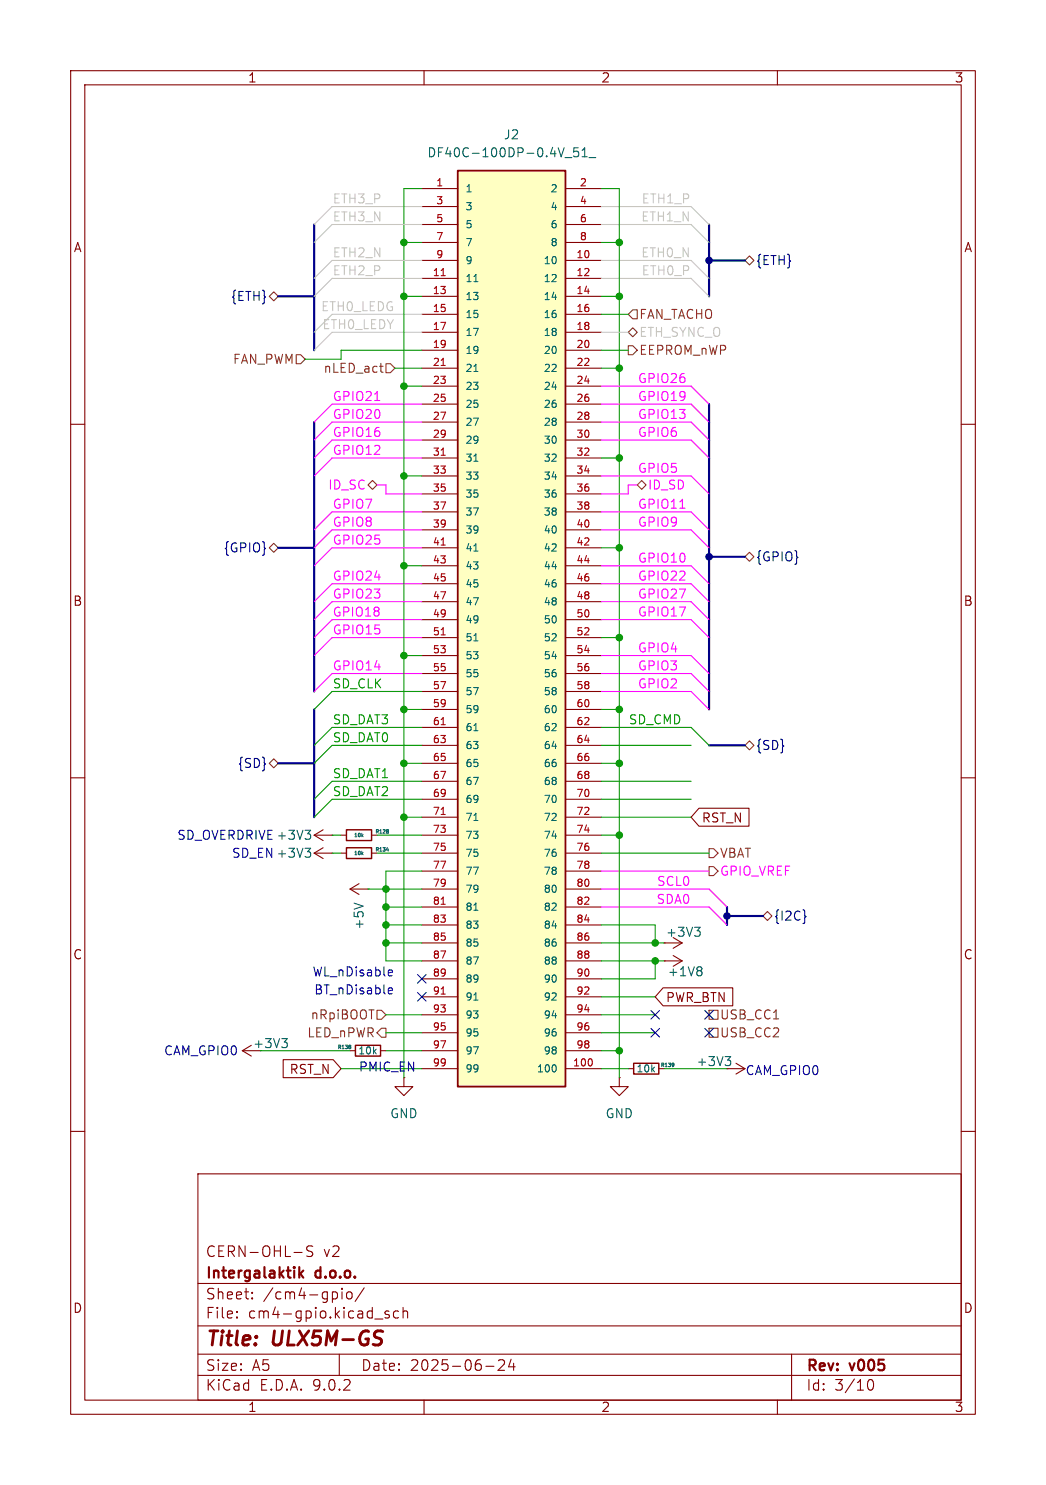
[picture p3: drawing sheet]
<svg xmlns="http://www.w3.org/2000/svg" width="148mm" height="210mm" viewBox="0 0 148 210" stroke-linecap="round" stroke-linejoin="round" font-family="sans-serif">
<g fill="none" stroke="#840000" stroke-width=".15">
<path d="M10 10h128v190h-128zM12 12h124v186h-124zM60 10v2M110 10v2M10 60h2M136 60h2M10 110h2M136 110h2M48.3 120.7h.7M52.6 120.7h.7M94 135.9h.1M94 133.4h.1"/>
<path d="M94 135.9h2.5M94 133.4h2.5M95.2 135.1l1.3 .8M95.2 132.6l1.3 .8M96.5 135.9l-1.3 .8M96.5 133.4l-1.3 .7M87.6 152.4v1.3h1.3l-1.3 1.2-1.2-1.2h1.2M87.6 152.4h.1M88.9 151.1h.8M102.9 151.1h2.5M104.1 150.4l1.3 .7M105.4 151.1l-1.3 .8"/>
<path d="M10 160h2M28 166h108v32h-108zM41.6 177.1h1.1M44.2 176.3l-.2-.1-.5 .1a.36 .36 0 0 0-.1 .3 .36 .36 0 0 0 .3 .3 .55 .55 0 0 1 .5 .4v.3l-.2 .1-.6-.1M136 160h2M28 194.5h108M28 191.5h108M28 187.5h108M28 181.5h108M33.5 186.3h.1l-.1 .1M33.5 186.3v.1M33.5 185.5v.1"/>
<path d="M33.5 185.5h.1l-.1 .1M35.7 183.6v.1M35.7 183.6h-.1l.1 .1M35.7 182.8v.1M35.7 182.8h-.1l.1 .1M48 191.5v3M48.4 182.2v.1M48.4 182.7v1M48.4 182.2l-.1 .1h.1M48.4 182.2l.1 .1h-.1M49.2 182.8a.41 .41 0 0 1 .6 .2v.4a.41 .41 0 0 1-.4 .3 .41 .41 0 0 1-.4-.3v-.4zM51.5 182.1l-1.3 2"/>
<path d="M53 186.5h1.2M55 185.5l-.3-.1-.2 .2v.2l.5 .2 .1 .1-.1 .2-.1 .1-.4-.1M56.4 185.5l-.4-.1-.3 .3v.4l.1 .2 .2 .1 .4-.1M57 185.5a.37 .37 0 0 1 .7 .1v.8M57 184.9v1.5M60 198v2M68.7 193.2h1.2M70.5 192.4l.2-.1 .5 .1a.41 .41 0 0 1 .1 .5l-.8 .9h.9M72.3 192.2l-.3 1.1h.9M72.7 192.8v1M110 198v2M112 191.5v6.5"/>
<path d="M122.7 195.7a.55 .55 0 0 1 .4-.6h.1a.94 .94 0 0 1 0 1.5h-.1a.55 .55 0 0 1-.4-.6"/>
</g>
<path d="M53.9 188.2l.3 .1" fill="none" stroke="#840000" stroke-width=".4"/>
<path d="M42.3 179.2v1.5M42.9 179.7l-.6 .6M42.5 180.1l.4 .6" fill="none" stroke="#840000" stroke-width=".3"/>
<path d="M49 119.9h3.6v1.5h-3.6zM89.7 150.4h3.5v1.5h-3.5z" fill="none" stroke="#840000" stroke-width=".2"/>
<path d="M51.2 120.7l.2 .2M51.4 120.5l-.2 .2M54.7 120.2h.3M54.9 120v.4M95.3 150.3l.1 .1-.1 .4M95.4 150.6l-.1 .1" fill="none" stroke="#006464" stroke-width=".14"/>
<path d="M98.3 131.1h.8l-.5 .5M98.8 131.6l.3 .3v.3l-.3 .2M99.1 136.7l.2 .3-.2 .3 .2 .2v.3l-.2 .2M102.6 149.4h.8l-.4 .5M103.1 149.9l.3 .2v.4l-.3 .2" fill="none" stroke="#006464" stroke-width=".15"/>
<path d="M64.8 24.1h15.2v129.6h-15.2z" fill="#ffffc2"/>
<path d="M64.8 24.1h15.2v129.6h-15.2z" fill="none" stroke="#840000" stroke-width=".25"/>
<g fill="none" stroke="#840000" stroke-width=".15">
<path d="M59.7 26.7h5.1M59.7 29.2h5.1M59.7 31.8h5.1M59.7 34.3h5.1M59.7 36.8h5.1M59.7 39.4h5.1M80 26.7h5.1M80 29.2h5.1M80 31.8h5.1M80 34.3h5.1M80 36.8h5.1M80 39.4h5.1"/>
<path d="M59.7 41.9h5.1M59.7 44.5h5.1M59.7 47h5.1M59.7 49.5h5.1M59.7 52.1h5.1M59.7 54.6h5.1M59.7 57.2h5.1M59.7 59.7h5.1M80 41.9h5.1M80 44.5h5.1M80 47h5.1M80 49.5h5.1"/>
<path d="M80 52.1h5.1M80 54.6h5.1M80 57.2h5.1M80 59.7h5.1M59.7 62.2h5.1M59.7 64.8h5.1M59.7 67.3h5.1M59.7 69.9h5.1M59.7 72.4h5.1M59.7 74.9h5.1M59.7 77.5h5.1M80 62.2h5.1"/>
<path d="M80 64.8h5.1M80 67.3h5.1M80 69.9h5.1M80 72.4h5.1M80 74.9h5.1M80 77.5h5.1M59.7 80h5.1M59.7 82.6h5.1M59.7 85.1h5.1M59.7 87.6h5.1M59.7 90.2h5.1M59.7 92.7h5.1"/>
<path d="M59.7 95.3h5.1M59.7 97.8h5.1M80 80h5.1M80 82.6h5.1M80 85.1h5.1M80 87.6h5.1M80 90.2h5.1M80 92.7h5.1M80 95.3h5.1M80 97.8h5.1M44.4 118.1h2.6M44.4 118.1l1.3 .8"/>
<path d="M45.7 119.9l-1.3 .8M45.7 117.3l-1.3 .8M47 118.1h.1M48.3 118.1h.7M52.6 118.1h.7M59.7 100.3h5.1M59.7 102.9h5.1M59.7 105.4h5.1M59.7 108h5.1M59.7 110.5h5.1M59.7 113h5.1M59.7 115.6h5.1"/>
<path d="M59.7 118.1h5.1M80 100.3h5.1M80 102.9h5.1M80 105.4h5.1M80 108h5.1M80 110.5h5.1M80 113h5.1M80 115.6h5.1M80 118.1h5.1M98.9 114.3h7.1v2.5h-7.1l-1.1-1.2zM44.4 120.7h2.6M44.4 120.7l1.3 .7"/>
<path d="M47 120.7h.1M49.5 125.7h2.6M49.5 125.7l1.3 .8M50.8 125l-1.3 .7M52.1 125.7h.1M59.7 120.7h5.1M59.7 123.2h5.1M59.7 125.7h5.1M59.7 128.3h5.1M59.7 130.8h5.1M59.7 133.4h5.1M59.7 135.9h5.1"/>
<path d="M59.7 138.4h5.1M80 120.7h5.1M80 123.2h5.1M80 125.7h5.1M80 128.3h5.1M80 130.8h5.1M80 133.4h5.1M80 135.9h5.1M80 138.4h5.1M93.8 139.7h9.9v2.5h-9.9l-1.1-1.2zM34.3 148.6h2.5M34.3 148.6l1.3 .8"/>
<path d="M35.6 147.8l-1.3 .8M40.1 149.9h7l1.2 1.2-1.2 1.3h-7zM49.5 148.6h.8M53.8 148.6h.8M57.1 152.4v1.3h1.3l-1.3 1.2-1.2-1.2h1.2M59.7 141h5.1M59.7 143.5h5.1M59.7 146.1h5.1M59.7 148.6h5.1M59.7 151.1h5.1M80 141h5.1M80 143.5h5.1"/>
<path d="M80 146.1h5.1M80 148.6h5.1M80 151.1h5.1"/>
</g>
<g fill="none" stroke="#006464" stroke-width=".15">
<path d="M67 39.8h.6M79.9 22.3h1M81.8 20.9h-.6v.6l.1-.1h.5l.1 .2-.1 .4-.2 .2h-.3l-.1-.2M82.4 22.2h.7M82.4 21.3l.3-.4v1.3M83.3 22.3h1M67 52.5h.6M67 65.2h.6M67 77.9h.6M67 90.6h.6M43.2 120h.8l-.5 .4M43.2 117.4h.8l-.5 .5"/>
<path d="M43.7 117.9l.3 .2v.3l-.3 .3M67 103.3h.6M67 116h.6M43.7 120.4l.3 .3v.3l-.3 .2M50.1 127.7l1.3 .4M67 128.7h.6M39.9 146.9h.8l-.5 .5M40.4 147.4l.3 .2v.3l-.3 .3M67 141.4h.6M78.6 150.7l.1 .3-.1 .5"/>
</g>
<path d="M62.4 39h.6M62.4 51.7h.6M62.4 64.4h.6M62.4 77.1h.6M62.4 89.8h.6M62.4 102.5h.6M62.4 115.2h.6M62.4 127.9h.6M62.4 140.6h.6M83.8 149.9v.7" fill="none" stroke="#a90000" stroke-width=".15"/>
<path d="M49 117.3h3.6v1.6h-3.6zM50.3 147.8h3.5v1.6h-3.5z" fill="none" stroke="#840000" stroke-width=".2"/>
<path d="M51.2 118.1l.2 .2M51.4 118l-.2 .2M54.9 117.3l.1 .1-.1 .1v.3M54.9 117.8h.1M49.5 147.8l.1 .1-.1 .1 .1 .2-.1 .1" fill="none" stroke="#006464" stroke-width=".14"/>
<g fill="none" stroke="#725600" stroke-width=".15">
<path d="M105.4 36.8l.6-.6 .7 .6-.7 .7zM38.1 41.9l.6-.6 .7 .6-.7 .6zM41.9 50.2h.6l.7 .6-.7 .6h-.6zM53.7 51.8h.5M54 52.6h.2M54.6 51.4h.6l.7 .7-.7 .6h-.6zM88.9 48.9h.6l.7 .6-.7 .7h-.6zM88.9 47l.6-.6 .7 .6-.7 .6zM89.5 43.8h.7v1.3h-.7l-.6-.6zM38.1 77.5l.6-.7 .7 .7-.7 .6zM52.1 68.6l.6-.7 .6 .7-.6 .6zM90.2 68.6l.6-.6 .6 .6-.6 .6z"/>
<path d="M105.4 78.7l.6-.6 .7 .6-.7 .7zM38.1 108l.6-.7 .7 .7-.7 .6zM105.4 105.4l.6-.6 .7 .6-.7 .6zM100.3 122.6h.7l.6 .6-.6 .6h-.7zM100.3 120h.7l.6 .7-.6 .6h-.7zM107.9 129.5l.7-.6 .6 .6-.6 .7zM53.3 142.9h.7l.6 .6-.6 .6h-.7zM54 145.4h.6v1.3h-.6l-.7-.6zM100.3 145.4h1.3v1.3h-1.3zM100.3 142.9h1.3v1.2h-1.3z"/>
</g>
<g fill="none" stroke="#000084" stroke-width=".15">
<path d="M59.1 137.8l1.2 1.2M60.3 137.8l-1.2 1.2M113.9 129.5l.1 .1-.1 .2M59.1 140.4l1.2 1.2M60.3 140.4l-1.2 1.2M92.1 145.4l1.2 1.3M92.1 142.9l1.2 1.2M93.3 145.4l-1.2 1.3M93.3 142.9l-1.2 1.2M99.7 142.9l1.2 1.2M99.7 145.4l1.2 1.3M100.9 142.9l-1.2 1.2"/>
<path d="M100.9 145.4l-1.2 1.3"/>
</g>
<g fill="none" stroke="#f0f" stroke-width=".15">
<path d="M53 56.6h.7M59.7 57.2h-12.7l-2.6 2.5M59.7 59.7h-12.7l-2.6 2.5M85.1 54.6h12.7l2.5 2.6M85.1 57.2h12.7l2.5 2.5M85.1 59.7h12.7l2.5 2.5M53.3 68.6h1.3v1.3h5.1M59.7 64.8h-12.7l-2.6 2.5M59.7 62.2h-12.7l-2.6 2.6M59.7 72.4h-12.7l-2.6 2.5M59.7 74.9h-12.7l-2.6 2.6M59.7 77.5h-12.7l-2.6 2.5"/>
<path d="M85.1 67.3h12.7l2.5 2.6M85.1 62.2h12.7l2.5 2.6M85.1 72.4h12.7l2.5 2.5M85.1 74.9h12.7l2.5 2.6M90.2 68.6h-1.3v1.3h-3.8M96.2 71.9h.7M59.7 85.1h-12.7l-2.6 2.5M59.7 90.2h-12.7l-2.6 2.5M59.7 87.6h-12.7l-2.6 2.6M59.7 95.3h-12.7l-2.6 2.5M59.7 82.6h-12.7l-2.6 2.5M85.1 85.1h12.7l2.5 2.5"/>
<path d="M85.1 87.6h12.7l2.5 2.6M85.1 95.3h12.7l2.5 2.5M85.1 82.6h12.7l2.5 2.5M85.1 97.8h12.7l2.5 2.5M85.1 80h12.7l2.5 2.6M85.1 92.7h12.7l2.5 2.6M85.1 125.7h15.2l2.6 2.6M85.1 128.3h15.2l2.6 2.5M85.1 123.2h15.2"/>
</g>
<g fill="none" stroke="#000084" stroke-width=".3">
<path d="M44.4 31.8v17.7M100.3 31.8v10.1M100.3 36.8h5.1M39.4 41.9h5M44.4 59.7v38.1M100.3 57.2v43.1M39.4 77.5h5M100.3 78.7h5.1M39.4 108h5M44.4 100.3v15.3M100.3 105.4h5.1M102.9 128.3v2.5"/>
<path d="M102.9 129.5h5"/>
</g>
<g fill="none" stroke="#009600" stroke-width=".15">
<path d="M57.1 34.3h2.6M59.7 26.7h-2.6v125.7M85.1 26.7h2.5v125.7M85.1 34.3h2.5M55.9 52.1h3.8M57.1 41.9h2.6M57.1 54.6h2.6M59.7 49.5h-11.4v1.3h-5.1M85.1 41.9h2.5M85.1 44.5h3.8M85.1 49.5h3.8M85.1 52.1h2.5"/>
<path d="M57.1 67.3h2.6M85.1 77.5h2.5M85.1 64.8h2.5M57.1 80h2.6M57.1 92.7h2.6M85.1 90.2h2.5M47 118.1h1.3M53.3 118.1h6.4M57.1 100.3h2.6M57.1 115.6h2.6M57.1 108h2.6M85.1 118.1h2.5"/>
<path d="M85.1 100.3h2.5M85.1 110.5h12.7M85.1 115.6h12.7M85.1 113h12.7M85.1 108h2.5M85.1 105.4h12.7M47 120.7h1.3M52.1 125.7h7.6M53.3 120.7h6.4M54.6 133.4h5.1M54.6 128.3h5.1M54.6 130.8h5.1"/>
<path d="M59.7 123.2h-5.1v12.7h5.1M85.1 133.4h8.9M85.1 130.8h7.6v2.6M85.1 135.9h8.9M85.1 120.7h15.2M92.7 135.9v2.5h-7.6M36.8 148.6h12.7M48.3 151.1h11.4M54.6 148.6h5.1M54.6 146.1h5.1M54.6 143.5h5.1M85.1 151.1h3.8"/>
<path d="M85.1 148.6h2.5M85.1 146.1h7.6M85.1 143.5h7.6M85.1 141h7.6M94 151.1h8.9"/>
</g>
<path d="M59.7 29.2h-12.7l-2.6 2.6M59.7 31.8h-12.7l-2.6 2.5M59.7 36.8h-12.7l-2.6 2.6M59.7 39.4h-12.7l-2.6 2.5M85.1 29.2h12.7l2.5 2.6M85.1 31.8h12.7l2.5 2.5M85.1 36.8h12.7l2.5 2.6M85.1 39.4h12.7l2.5 2.5M59.7 44.5h-12.7l-2.6 2.5M59.7 47h-12.7l-2.6 2.5M85.1 47h3.8" fill="none" stroke="#c2c2c2" stroke-width=".15"/>
<path d="M59.7 97.8h-12.7l-2.6 2.5M59.7 102.9h-12.7l-2.6 2.5M59.7 113h-12.7l-2.6 2.6M59.7 105.4h-12.7l-2.6 2.6M59.7 110.5h-12.7l-2.6 2.5M85.1 102.9h12.7l2.5 2.5" fill="none" stroke="#008400" stroke-width=".15"/>
<path d="M55 139.8l.4-.1 .1 .1v.2l-.6 .1M55.1 137.2h.4v.3l-.6 .1M55.5 138h-.4M55 140.5h.5" fill="none" stroke="#0000c2" stroke-width=".15"/>
<g fill="#009600" stroke="#009600" stroke-width=".15">
<circle cx="54.6" cy="130.8" r=".46"/>
<circle cx="54.6" cy="133.4" r=".46"/>
<circle cx="54.6" cy="128.3" r=".46"/>
<circle cx="54.6" cy="125.7" r=".46"/>
<circle cx="92.7" cy="133.4" r=".46"/>
<circle cx="87.6" cy="148.6" r=".46"/>
<circle cx="92.7" cy="135.9" r=".46"/>
<circle cx="57.1" cy="80" r=".46"/>
<circle cx="57.1" cy="108" r=".46"/>
<circle cx="57.1" cy="92.7" r=".46"/>
<circle cx="57.1" cy="100.3" r=".46"/>
<circle cx="57.1" cy="115.6" r=".46"/>
<circle cx="87.6" cy="118.1" r=".46"/>
<circle cx="87.6" cy="108" r=".46"/>
<circle cx="87.6" cy="100.3" r=".46"/>
<circle cx="87.6" cy="90.2" r=".46"/>
<circle cx="87.6" cy="77.5" r=".46"/>
<circle cx="87.6" cy="52.1" r=".46"/>
<circle cx="87.6" cy="41.9" r=".46"/>
<circle cx="87.6" cy="34.3" r=".46"/>
<circle cx="57.1" cy="41.9" r=".46"/>
<circle cx="57.1" cy="34.3" r=".46"/>
<circle cx="57.1" cy="54.6" r=".46"/>
<circle cx="57.1" cy="67.3" r=".46"/>
<circle cx="87.6" cy="64.8" r=".46"/>
</g>
<g fill="#000084" stroke="#000084" stroke-width=".15">
<circle cx="102.9" cy="129.5" r=".46"/>
<circle cx="100.3" cy="78.7" r=".46"/>
<circle cx="100.3" cy="36.8" r=".46"/>
</g>
<g font-size="2.8" fill="#840000">
<text x="29" y="190.9">Title:</text>
<text x="38.7" y="190.9">ULX5M-GS</text>
</g>
<g font-size="2.1" fill="#840000">
<text x="29" y="178">CERN-OHL-S</text>
<text x="45.7" y="178">v2</text>
<text x="29" y="184">Sheet:</text>
<text x="29" y="181.2">Intergalaktik</text>
<text x="37.2" y="184">/cm4-gpio/</text>
<text x="44.7" y="181.2">d.o.o.</text>
<text x="29" y="186.7">File:</text>
<text x="35.1" y="186.7">cm4-gpio.kicad_sch</text>
<text x="29" y="196.9">KiCad</text>
<text x="29" y="194.1">Size:</text>
<text x="35.7" y="194.1">A5</text>
<text x="36.7" y="196.9">E.D.A.</text>
<text x="44.3" y="196.9">9.0.2</text>
<text x="51" y="194.1">Date:</text>
<text x="58" y="194.1">2025-06-24</text>
<text x="114" y="194.3">Rev:</text>
<text x="114" y="196.9">Id:</text>
<text x="118.1" y="196.9">3/10</text>
<text x="120.4" y="194.3">v005</text>
</g>
<g font-size="1.8" fill="#840000">
<text x="35" y="11.9">1</text>
<text x="85" y="11.9">2</text>
<text x="135" y="11.9">3</text>
<text x="10.3" y="35.9">A</text>
<text x="136.3" y="35.9">A</text>
<text x="10.3" y="85.9">B</text>
<text x="136.3" y="85.9">B</text>
<text x="99.2" y="116.5">RST_N</text>
<text x="10.3" y="135.9">C</text>
<text x="136.3" y="135.9">C</text>
<text x="94.1" y="141.9">PWR_BTN</text>
<text x="40.9" y="152.1">RST_N</text>
<text x="10.3" y="185.9">D</text>
<text x="136.3" y="185.9">D</text>
<text x="35" y="199.9">1</text>
<text x="85" y="199.9">2</text>
<text x="135" y="199.9">3</text>
</g>
<g font-size="1.8" fill="#006464">
<text x="60.4" y="22.5">DF40C-100DP-0.4V_51_</text>
<text x="71.2" y="19.9">J2</text>
<text x="51.7" y="131.6" transform="rotate(-90 51.7 131.6)">+5V</text>
<text x="94.1" y="132.7">+3V3</text>
<text x="94.4" y="138.3">+1V8</text>
<text x="35.7" y="148.4">+3V3</text>
<text x="98.5" y="151">+3V3</text>
<text x="55.1" y="158.3">GND</text>
<text x="85.6" y="158.3">GND</text>
</g>
<g font-size="1.8" fill="#c2c2c2">
<text x="47" y="28.9">ETH3_P</text>
<text x="90.7" y="28.9">ETH1_P</text>
<text x="47" y="31.4">ETH3_N</text>
<text x="90.6" y="31.4">ETH1_N</text>
<text x="47" y="36.5">ETH2_N</text>
<text x="47" y="39">ETH2_P</text>
<text x="90.6" y="36.5">ETH0_N</text>
<text x="90.7" y="39">ETH0_P</text>
<text x="45.3" y="44.1">ETH0_LEDG</text>
<text x="45.5" y="46.6">ETH0_LEDY</text>
<text x="90.4" y="47.9">ETH_SYNC_O</text>
</g>
<g font-size="1.8" fill="#000084">
<text x="106.9" y="37.7">{ETH}</text>
<text x="32.6" y="42.8">{ETH}</text>
<text x="31.5" y="78.3">{GPIO}</text>
<text x="106.9" y="79.6">{GPIO}</text>
<text x="106.9" y="106.3">{SD}</text>
<text x="33.5" y="108.8">{SD}</text>
<text x="109.4" y="130.4">{I2C}</text>
</g>
<g font-size="1.8" fill="#725600">
<text x="90.4" y="45.3">FAN_TACHO</text>
<text x="32.9" y="51.7">FAN_PWM</text>
<text x="45.7" y="52.9">nLED_act</text>
<text x="90.4" y="50.4">EEPROM_nWP</text>
<text x="101.8" y="121.5">VBAT</text>
<text x="43.4" y="146.9">LED_nPWR</text>
<text x="43.9" y="144.4">nRpiBOOT</text>
<text x="101.8" y="146.9">USB_CC2</text>
<text x="101.8" y="144.4">USB_CC1</text>
</g>
<g font-size="1.8" fill="#f0f">
<text x="47" y="56.8">GPIO21</text>
<text x="47" y="59.3">GPIO20</text>
<text x="90.2" y="59.3">GPIO13</text>
<text x="90.2" y="56.8">GPIO19</text>
<text x="90.2" y="54.3">GPIO26</text>
<text x="47" y="64.4">GPIO12</text>
<text x="47" y="61.9">GPIO16</text>
<text x="90.2" y="61.9">GPIO6</text>
<text x="46.4" y="69.4">ID_SC</text>
<text x="90.2" y="67">GPIO5</text>
<text x="47" y="77.1">GPIO25</text>
<text x="47" y="72">GPIO7</text>
<text x="47" y="74.6">GPIO8</text>
<text x="90.2" y="74.6">GPIO9</text>
<text x="90.2" y="72">GPIO11</text>
<text x="47" y="82.2">GPIO24</text>
<text x="90.2" y="79.7">GPIO10</text>
<text x="90.2" y="82.2">GPIO22</text>
<text x="47" y="89.8">GPIO15</text>
<text x="47" y="84.7">GPIO23</text>
<text x="90.2" y="84.7">GPIO27</text>
<text x="90.2" y="87.3">GPIO17</text>
<text x="47" y="94.9">GPIO14</text>
<text x="90.2" y="92.4">GPIO4</text>
<text x="90.2" y="94.9">GPIO3</text>
<text x="90.2" y="97.4">GPIO2</text>
<text x="92.9" y="125.4">SCL0</text>
<text x="101.8" y="124.1">GPIO_VREF</text>
<text x="92.8" y="127.9">SDA0</text>
</g>
<g font-size="1.8" fill="#008400">
<text x="47" y="97.4">SD_CLK</text>
<text x="47" y="105.1">SD_DAT0</text>
<text x="47" y="102.5">SD_DAT3</text>
<text x="88.9" y="102.5">SD_CMD</text>
<text x="47" y="110.1">SD_DAT1</text>
<text x="47" y="112.7">SD_DAT2</text>
</g>
<g font-size="1.8" fill="#0000c2">
<text x="25" y="119">SD_OVERDRIVE+3V3</text>
<text x="32.7" y="121.5">SD_EN +3V3</text>
<text x="44.1" y="138.2">WL_nDisable</text>
<text x="44.4" y="140.7">BT_nDisable</text>
<text x="23.1" y="149.5">CAM_GPIO0</text>
<text x="50.7" y="151.7">PMIC_EN</text>
<text x="105.4" y="152.3">CAM_GPIO0</text>
</g>
<g font-size="1.7" fill="#f0f">
<text x="91.6" y="69.4">ID_SD</text>
<text x="47" y="87.3">GPIO18</text>
</g>
<g font-size="1.4" fill="#a90000">
<text x="61.6" y="26.4">1</text>
<text x="61.6" y="29">3</text>
<text x="81.9" y="26.4">2</text>
<text x="81.9" y="29">4</text>
<text x="61.6" y="31.5">5</text>
<text x="61.6" y="34">7</text>
<text x="81.9" y="31.5">6</text>
<text x="81.9" y="34">8</text>
<text x="61.1" y="39.1">11</text>
<text x="61.1" y="41.7">13</text>
<text x="61.6" y="36.6">9</text>
<text x="81.5" y="36.6">10</text>
<text x="81.5" y="39.1">12</text>
<text x="81.5" y="41.7">14</text>
<text x="61.1" y="44.2">15</text>
<text x="61.1" y="46.7">17</text>
<text x="81.5" y="44.2">16</text>
<text x="81.5" y="46.7">18</text>
<text x="61.1" y="49.3">19</text>
<text x="61.1" y="51.8">21</text>
<text x="81.5" y="49.3">20</text>
<text x="81.5" y="51.8">22</text>
<text x="61.1" y="54.4">23</text>
<text x="61.1" y="56.9">25</text>
<text x="61.1" y="59.4">27</text>
<text x="81.5" y="54.4">24</text>
<text x="81.5" y="56.9">26</text>
<text x="81.5" y="59.4">28</text>
<text x="61.1" y="62">29</text>
<text x="61.1" y="64.5">31</text>
<text x="81.5" y="62">30</text>
<text x="81.5" y="64.5">32</text>
<text x="61.1" y="67.1">33</text>
<text x="61.1" y="69.6">35</text>
<text x="81.5" y="67.1">34</text>
<text x="81.5" y="69.6">36</text>
<text x="61.1" y="72.1">37</text>
<text x="61.1" y="74.7">39</text>
<text x="61.1" y="77.2">41</text>
<text x="81.5" y="72.1">38</text>
<text x="81.5" y="74.7">40</text>
<text x="81.5" y="77.2">42</text>
<text x="61.1" y="79.8">43</text>
<text x="61.1" y="82.3">45</text>
<text x="81.5" y="79.8">44</text>
<text x="81.5" y="82.3">46</text>
<text x="61.1" y="84.8">47</text>
<text x="61.1" y="87.4">49</text>
<text x="61.1" y="89.9">51</text>
<text x="81.5" y="84.8">48</text>
<text x="81.5" y="87.4">50</text>
<text x="81.5" y="89.9">52</text>
<text x="61.1" y="92.5">53</text>
<text x="61.1" y="95">55</text>
<text x="81.5" y="92.5">54</text>
<text x="81.5" y="95">56</text>
<text x="61.1" y="97.5">57</text>
<text x="61.1" y="100.1">59</text>
<text x="81.5" y="97.5">58</text>
<text x="81.5" y="100.1">60</text>
<text x="61.1" y="102.6">61</text>
<text x="61.1" y="105.2">63</text>
<text x="61.1" y="107.7">65</text>
<text x="81.5" y="102.6">62</text>
<text x="81.5" y="105.2">64</text>
<text x="81.5" y="107.7">66</text>
<text x="61.1" y="110.2">67</text>
<text x="61.1" y="112.8">69</text>
<text x="81.5" y="110.2">68</text>
<text x="81.5" y="112.8">70</text>
<text x="61.1" y="115.3">71</text>
<text x="61.1" y="117.9">73</text>
<text x="81.5" y="115.3">72</text>
<text x="81.5" y="117.9">74</text>
<text x="61.1" y="120.4">75</text>
<text x="61.1" y="122.9">77</text>
<text x="61.1" y="125.5">79</text>
<text x="81.5" y="120.4">76</text>
<text x="81.5" y="122.9">78</text>
<text x="81.5" y="125.5">80</text>
<text x="61.1" y="128">81</text>
<text x="61.1" y="130.6">83</text>
<text x="81.5" y="128">82</text>
<text x="81.5" y="130.6">84</text>
<text x="61.1" y="133.1">85</text>
<text x="61.1" y="135.6">87</text>
<text x="81.5" y="133.1">86</text>
<text x="81.5" y="135.6">88</text>
<text x="61.1" y="138.2">89</text>
<text x="61.1" y="140.7">91</text>
<text x="61.1" y="143.3">93</text>
<text x="81.5" y="138.2">90</text>
<text x="81.5" y="140.7">92</text>
<text x="81.5" y="143.3">94</text>
<text x="61.1" y="145.8">95</text>
<text x="61.1" y="148.3">97</text>
<text x="81.5" y="145.8">96</text>
<text x="81.5" y="148.3">98</text>
<text x="61.1" y="150.9">99</text>
<text x="81" y="150.9">100</text>
</g>
<g font-size="1.4" fill="#006464">
<text x="65.8" y="27.4">1</text>
<text x="65.8" y="29.9">3</text>
<text x="77.8" y="27.4">2</text>
<text x="77.8" y="29.9">4</text>
<text x="65.8" y="32.5">5</text>
<text x="65.8" y="35">7</text>
<text x="77.8" y="32.5">6</text>
<text x="77.8" y="35">8</text>
<text x="65.8" y="37.6">9</text>
<text x="65.8" y="40.1">11</text>
<text x="76.8" y="37.6">10</text>
<text x="76.8" y="40.1">12</text>
<text x="65.8" y="42.6">13</text>
<text x="65.8" y="45.2">15</text>
<text x="65.8" y="47.7">17</text>
<text x="76.8" y="42.6">14</text>
<text x="76.8" y="45.2">16</text>
<text x="76.8" y="47.7">18</text>
<text x="65.8" y="50.3">19</text>
<text x="65.8" y="52.8">21</text>
<text x="76.8" y="50.3">20</text>
<text x="76.8" y="52.8">22</text>
<text x="65.8" y="55.3">23</text>
<text x="65.8" y="57.9">25</text>
<text x="76.8" y="55.3">24</text>
<text x="76.8" y="57.9">26</text>
<text x="65.8" y="60.4">27</text>
<text x="65.8" y="63">29</text>
<text x="65.8" y="65.5">31</text>
<text x="76.8" y="60.4">28</text>
<text x="76.8" y="63">30</text>
<text x="76.8" y="65.5">32</text>
<text x="65.8" y="68">33</text>
<text x="65.8" y="70.6">35</text>
<text x="76.8" y="68">34</text>
<text x="76.8" y="70.6">36</text>
<text x="65.8" y="73.1">37</text>
<text x="65.8" y="75.7">39</text>
<text x="76.8" y="73.1">38</text>
<text x="76.8" y="75.7">40</text>
<text x="65.8" y="78.2">41</text>
<text x="65.8" y="80.7">43</text>
<text x="65.8" y="83.3">45</text>
<text x="76.8" y="78.2">42</text>
<text x="76.8" y="80.7">44</text>
<text x="76.8" y="83.3">46</text>
<text x="65.8" y="85.8">47</text>
<text x="65.8" y="88.4">49</text>
<text x="76.8" y="85.8">48</text>
<text x="76.8" y="88.4">50</text>
<text x="65.8" y="90.9">51</text>
<text x="65.8" y="93.4">53</text>
<text x="65.8" y="96">55</text>
<text x="76.8" y="90.9">52</text>
<text x="76.8" y="93.4">54</text>
<text x="76.8" y="96">56</text>
<text x="65.8" y="98.5">57</text>
<text x="65.8" y="101.1">59</text>
<text x="76.8" y="98.5">58</text>
<text x="76.8" y="101.1">60</text>
<text x="65.8" y="103.6">61</text>
<text x="65.8" y="106.1">63</text>
<text x="76.8" y="103.6">62</text>
<text x="76.8" y="106.1">64</text>
<text x="65.8" y="108.7">65</text>
<text x="65.8" y="111.2">67</text>
<text x="65.8" y="113.8">69</text>
<text x="76.8" y="108.7">66</text>
<text x="76.8" y="111.2">68</text>
<text x="76.8" y="113.8">70</text>
<text x="65.8" y="116.3">71</text>
<text x="65.8" y="118.8">73</text>
<text x="76.8" y="116.3">72</text>
<text x="76.8" y="118.8">74</text>
<text x="65.8" y="121.4">75</text>
<text x="65.8" y="123.9">77</text>
<text x="76.8" y="121.4">76</text>
<text x="76.8" y="123.9">78</text>
<text x="65.8" y="126.5">79</text>
<text x="65.8" y="129">81</text>
<text x="65.8" y="131.5">83</text>
<text x="76.8" y="126.5">80</text>
<text x="76.8" y="129">82</text>
<text x="76.8" y="131.5">84</text>
<text x="65.8" y="134.1">85</text>
<text x="65.8" y="136.6">87</text>
<text x="76.8" y="134.1">86</text>
<text x="76.8" y="136.6">88</text>
<text x="65.8" y="139.2">89</text>
<text x="65.8" y="141.7">91</text>
<text x="76.8" y="139.2">90</text>
<text x="76.8" y="141.7">92</text>
<text x="50.6" y="149.3">10k</text>
<text x="65.8" y="144.2">93</text>
<text x="65.8" y="146.8">95</text>
<text x="65.8" y="149.3">97</text>
<text x="76.8" y="144.2">94</text>
<text x="76.8" y="146.8">96</text>
<text x="76.8" y="149.3">98</text>
<text x="65.8" y="151.9">99</text>
<text x="75.8" y="151.9">100</text>
<text x="90" y="151.9">10k</text>
</g>
<g font-size=".7" fill="#006464">
<text x="50" y="118.5">10k</text>
<text x="53" y="118">R128</text>
<text x="50" y="121.1">10k</text>
<text x="53" y="120.6">R134</text>
<text x="47.7" y="148.5">R138</text>
<text x="93.4" y="151.1">R139</text>
</g>
</svg>
